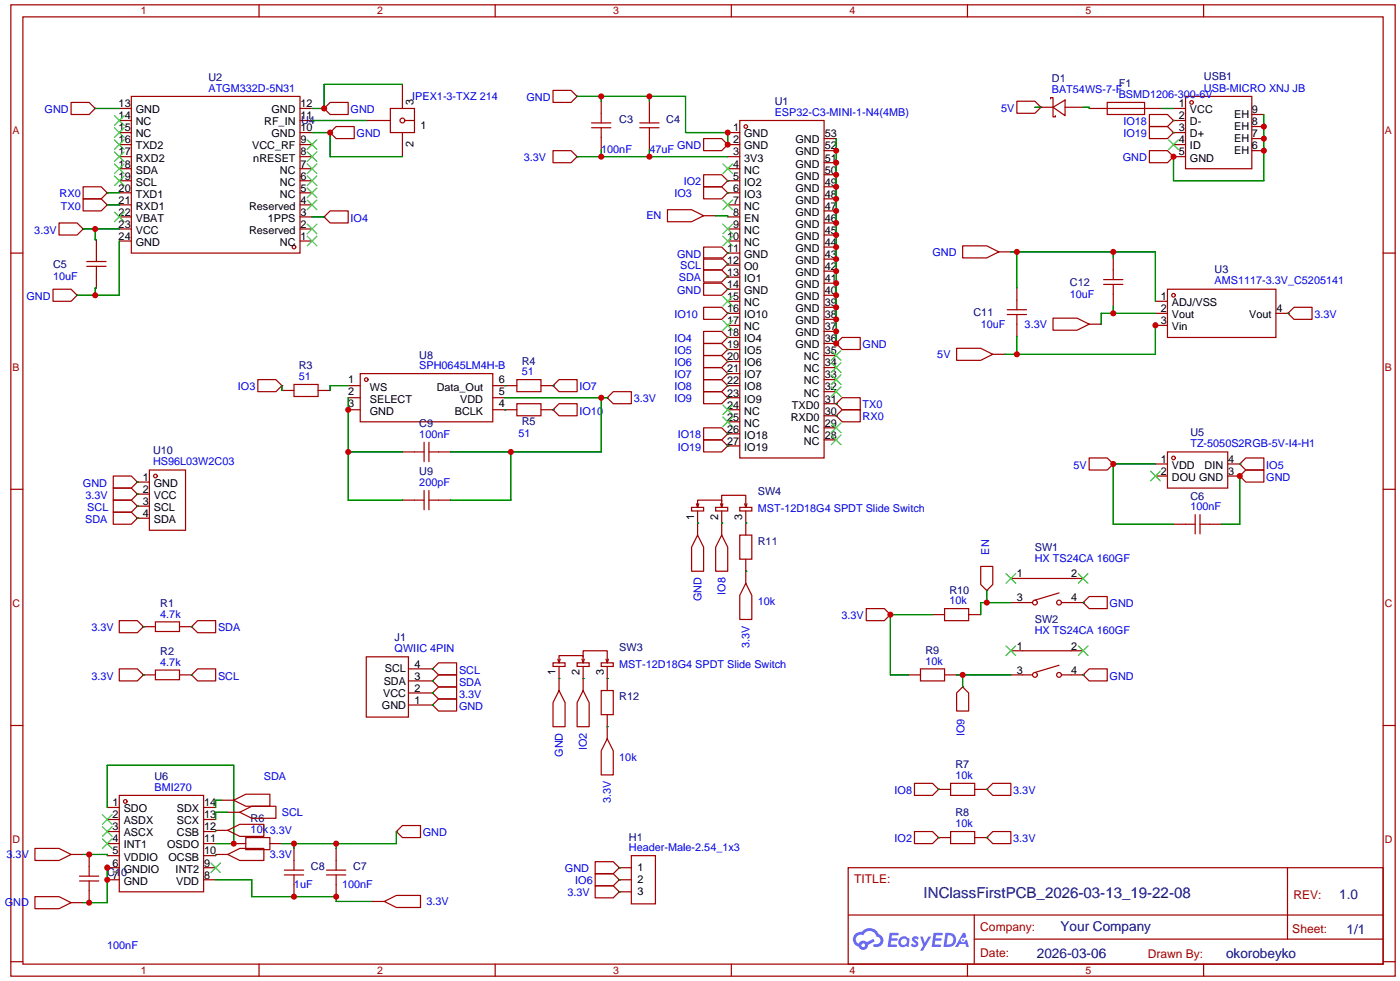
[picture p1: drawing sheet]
<svg xmlns="http://www.w3.org/2000/svg" width="295mm" height="207mm" viewBox="0 0 295 207" stroke-linecap="round" stroke-linejoin="round" font-family="sans-serif">
<g fill="#999">
<circle cx="22.6" cy="182.6" r=".51"/>
<circle cx="243.6" cy="68.3" r=".51"/>
</g>
<g fill="none" stroke="#a10000" stroke-width=".25">
<path d="M2.3 1h291.8v204.7h-291.8zM4.8 3.6h286.8v199.6h-286.8zM54.6 1v2.6M104.4 1v2.6M154.2 1v2.6M204 1v2.6M253.7 1v2.6M2.3 53.3h2.5M291.6 53.3h2.5M2.3 103.1h2.5M291.6 103.1h2.5M2.3 152.9h2.5"/>
<path d="M291.6 152.9h2.5M178.8 182.9h112.8v20.3h-112.8zM178.8 192.8h112.7M205.4 197.9h86.1M205.4 192.8v10.2M271.4 182.9v15M2.3 202.7h2.5M54.6 203.2v2.5M104.4 203.2v2.5M154.2 203.2v2.5M204 203.2v2.5M253.7 203.2v2.5"/>
<path d="M291.6 202.7h2.5"/>
</g>
<g fill="#5487ff">
<path d="M192.5 197.5l.5-.2 .4 .1 .3 .3-.3 .4a.33 .33 0 0 0-.2-.3 .33 .33 0 0 0-.4 .1l.1 .1a.86 .86 0 0 1 .6 .7 .86 .86 0 0 1-.2 .8l-.7 .1-.6-.4 .3-.4 .5 .3 .3-.1-.1-.2a.88 .88 0 0 1-.5-1.3z"/>
<path d="M194 197.4h.5l.5 1.3 .7-1.3h.6l-1.7 3h-.6l.6-1.1z"/>
<path d="M187.5 196.6h1.7l.2 .1-.1 .4h-1.2l-.1 .6h1l.3 .3-.3 .3h-1.1l-.1 .8h1.2l.1 .2-.1 .2-1.9 .1z"/>
<path d="M196.8 196.6h1.7l.2 .1-.1 .4h-1.3l-.1 .6h1.1l.3 .3-.3 .3h-1.1l-.1 .8h1.2l.1 .2-.1 .2-1.9 .1z"/>
<path d="M203 196.6h.5l.2 .9-.4 .2a.5 .5 0 0 0-.7 .2 .5 .5 0 0 0 .3 .7 .5 .5 0 0 0 .6-.4l.4-.2 .4 1.6h-.6l-.2-.7h-1.2l-.3 .7h-.6z"/>
<path d="M199.3 196.6l-.4 3h1a1.51 1.51 0 0 0 1.7-1.5 1.51 1.51 0 0 0-1.8-1.5zM199.8 197.1a1.02 1.02 0 0 1 1.2 1.2 1.02 1.02 0 0 1-1.4 .8z"/>
<path d="M189.8 197.6a1.11 1.11 0 0 0-.3 1.6 1.11 1.11 0 0 0 1.6 .2l.5 .2 .2-1.7-.5-.2a1.02 1.02 0 0 0-1.5-.1zM189.8 198.5a.7 .7 0 0 1 1.4 0 .7 .7 0 0 1-1.4 0z"/>
<path d="M180.3 196.9a1.58 1.58 0 0 0 .7 2.6 1.01 1.01 0 0 0 1.2 .7 1.01 1.01 0 0 0 .8-1.1l1.4-.7-.3-.5-1.4 .7a1.03 1.03 0 0 0-1.7 .3 1 1 0 0 1-.4-1.4 1 1 0 0 1 1.4-.3 1.49 1.49 0 0 1 1.5-1 1.49 1.49 0 0 1 1.3 1.2 .82 .82 0 0 1 .8 1.1 .82 .82 0 0 1-1.2 .5l-.3 .1v.3a1.4 1.4 0 0 0 2-.6 1.4 1.4 0 0 0-.8-1.9 2.19 2.19 0 0 0-3.7-.5l-.8 .1zM181.6 199.2a.4 .4 0 0 1 .8 0 .4 .4 0 0 1-.8 0z"/>
<circle cx="203" cy="198.1" r=".19"/>
</g>
<g fill="none" stroke="#a10000" stroke-width=".25">
<path d="M84.8 17.8v5.1M116.6 19.1h3.8l1.3 1.2-1.3 1.3h-3.8zM15 21.6h3.8l1.3 1.3-1.3 1.2h-3.8zM17.5 39.4h3.8l1.3 1.2-1.3 1.3h-3.8zM20.1 22.9h.1M25.1 27.9h2.6M25.1 30.5h2.6M25.1 33h2.6M25.1 35.6h2.6M25.1 38.1h2.6M25.1 22.9h2.6M25.1 25.4h2.6"/>
<path d="M27.7 20.3h35.5v33h-35.5zM63.2 27.9h2.6M63.2 30.5h2.6M63.2 33h2.6M63.2 35.6h2.6M63.2 38.1h2.6M63.2 22.9h2.6M63.2 25.4h2.6M68.3 22.9l1.3-1.3h3.8v2.5h-3.8zM68.3 22.9h.1M69.6 27.9h.1M70.9 26.7h3.8v2.5h-3.8l-1.3-1.3z"/>
<path d="M77.2 25.4h5.1M82.3 22.9h5.1v5h-5.1zM84.8 27.9v5.1M85.3 25.4h2.1M116.6 31.8h3.8l1.3 1.2-1.3 1.3h-3.8zM121.7 33h.1M121.7 20.3h.1M124.7 25.9h4.1M124.7 26.9h4.1M126.7 21.3v4.6M126.7 26.9v4.6M134.9 25.9h4"/>
<path d="M134.9 26.9h4M136.9 21.3v4.6M136.9 26.9v4.6M148.3 29.2h3.8l1.3 1.3-1.3 1.3h-3.8zM148.3 36.8h3.8l1.3 1.3-1.3 1.3h-3.8zM148.3 39.4h3.8l1.3 1.2-1.3 1.3h-3.8zM153.4 30.5h.1M153.4 38.1h.1M153.4 27.9h2.6M153.4 30.5h2.6M153.4 33h2.6M153.4 35.6h2.6"/>
<path d="M153.4 38.1h2.6M156 25.4h17.7v71.1h-17.7zM173.7 39.4h2.6M173.7 36.8h2.6M173.7 34.3h2.6M173.7 31.8h2.6M173.7 29.2h2.6M214.4 21.3h3.8l1.3 1.3-1.3 1.3h-3.8zM218.2 22.6h3.8M219.5 22.6h.1M221.5 20.8v-.2h.5v4h.5v-.2M222 22.6l2.5-1.5v3.3z"/>
<path d="M224.5 22.6h3.8M229.6 22.9h15.3M233.4 21.6h7.9v2.5h-7.9zM242.3 31.8h3.8l1.3 1.2-1.3 1.3h-3.8zM242.3 26.7h3.8l1.3 1.2-1.3 1.3h-3.8zM242.3 24.1h3.8l1.3 1.3-1.3 1.3h-3.8zM247.4 33h.1M247.4 27.9h.1M247.4 25.4h.1M247.4 27.9h2.5M247.4 30.5h2.5M247.4 33h2.5"/>
<path d="M247.4 22.9h2.5M247.4 25.4h2.5M249.9 20.3h14v15.3h-14zM263.9 31.8h2.5M263.9 29.2h2.5M263.9 24.1h2.5M263.9 26.7h2.5M12.4 47h3.9l1.2 1.3-1.2 1.2h-3.9zM17.5 41.9h3.8l1.3 1.3-1.3 1.3h-3.8zM17.5 48.3h.1M18.3 56.1h4.1M18.3 55.1h4.1"/>
<path d="M20.3 50.5v4.6M20.3 56.1v4.6M22.6 40.6h.1M22.6 43.2h.1M25.1 40.6h2.6M25.1 43.2h2.6M25.1 45.7h2.6M25.1 48.3h2.6M25.1 50.8h2.6M63.2 40.6h2.6M63.2 43.2h2.6M63.2 45.7h2.6"/>
<path d="M63.2 48.3h2.6M63.2 50.8h2.6M68.3 45.7l1.3-1.2h3.8v2.5h-3.8zM68.3 45.7h.1M140.7 44.2h5.1l2.5 1.3-2.5 1.2h-5.1zM148.3 52.1h3.8l1.3 1.2-1.3 1.3h-3.8zM148.3 59.7h3.8l1.3 1.3-1.3 1.2h-3.8zM148.3 56.9h3.8l1.3 1.3-1.3 1.2h-3.8zM148.3 54.4h3.8l1.3 1.2-1.3 1.3h-3.8zM148.3 45.5h2.6M153.4 53.3h.1M153.4 40.6h.1"/>
<path d="M153.4 58.2h.1M153.4 55.6h.1M153.4 40.6h2.6M153.4 43.2h2.6M153.4 45.7h2.6M153.4 48.3h2.6M153.4 50.8h2.6M153.4 53.3h2.6M153.4 55.9h2.6M153.4 58.4h2.6M173.7 59.7h2.6M173.7 57.2h2.6"/>
<path d="M173.7 54.6h2.6M173.7 52.1h2.6M173.7 49.5h2.6M173.7 47h2.6M173.7 44.5h2.6M173.7 41.9h2.6M202.9 51.8h5.1l2.6 1.3-2.6 1.3h-5.1zM210.6 53.1h2.5M232.7 59.9h4M232.7 58.9h4M234.7 54.4v4.5M234.7 59.9v4.6"/>
<path d="M11.2 61h3.8l1.3 1.2-1.3 1.3h-3.8zM16.3 62.2h.1M75.9 78.7h28v10.2h-28zM148.3 69.9h3.8l1.3 1.2-1.3 1.3h-3.8zM148.3 72.4h3.8l1.3 1.3-1.3 1.2h-3.8zM148.3 74.9h3.8l1.3 1.3-1.3 1.3h-3.8zM148.3 77.5h3.8l1.3 1.2-1.3 1.3h-3.8zM148.3 64.8h3.8l1.3 1.2-1.3 1.3h-3.8zM153.4 61h.1M153.4 71.1h.1M153.4 73.7h.1M153.4 76.2h.1"/>
<path d="M153.4 78.7h.1M153.4 66h.1M153.4 61h2.6M153.4 63.5h2.6M153.4 66h2.6M153.4 68.6h2.6M153.4 71.1h2.6M153.4 73.7h2.6M153.4 76.2h2.6M153.4 78.7h2.6M173.7 77.5h2.6M173.7 74.9h2.6"/>
<path d="M173.7 72.4h2.6M173.7 69.9h2.6M173.7 67.3h2.6M173.7 64.8h2.6M173.7 62.2h2.6M176.3 72.4l1.2-1.3h3.9v2.6h-3.9zM176.3 72.4h.1M201.7 73.4h5.1l2.5 1.3-2.5 1.2h-5.1zM209.3 74.7h2.5M212.3 66.3h4.1M212.3 65.3h4.1M214.4 60.7v4.6"/>
<path d="M214.4 66.3v4.6M222 67.1h5.1l2.5 1.2-2.5 1.3h-5.1zM229.6 68.3h2.6M243.6 63.5h2.5M243.6 66h2.5M243.6 68.6h2.5M246.1 61h22.9v10.1h-22.9zM269 66h2.5M271.5 66l1.3-1.2h3.8v2.5h-3.8zM271.5 66h.1M31.5 99.1h7.6v12.7h-7.6zM54.4 80h3.8l1.2 1.3-1.2 1.3h-3.8z"/>
<path d="M59.4 81.3h.1M59.4 82.3h2.6M62 81h5.1v2.6h-5.1zM67.1 82.3h2.5M73.4 81.3h2.5M73.4 83.8h2.5M73.4 86.4h2.5M84.8 95.3h4.6M89.4 93.2v4.1M90.4 93.2v4.1M90.4 95.3h4.6M103.9 81.3h5.1"/>
<path d="M103.9 83.8h2.5M103.9 86.4h5.1M109 80h5v2.6h-5zM109 85.1h5v2.5h-5zM114 81.3h2.6M114 86.4h2.6M116.6 81.3h.1M116.6 86.4h.1M117.9 80h3.8v2.6h-3.8l-1.3-1.3zM117.9 85.1h3.8v2.5h-3.8l-1.3-1.2zM128 83.8l1.3-1.2h3.8v2.5h-3.8zM128 83.8h.1"/>
<path d="M148.3 90.2h3.8l1.3 1.2-1.3 1.3h-3.8zM148.3 92.7h3.8l1.3 1.3-1.3 1.3h-3.8zM148.3 80h3.8l1.3 1.3-1.3 1.3h-3.8zM148.3 82.6h3.8l1.3 1.2-1.3 1.3h-3.8zM153.4 91.4h.1M153.4 94h.1M153.4 81.3h.1M153.4 83.8h.1M153.4 81.3h2.6M153.4 83.8h2.6M153.4 86.4h2.6M153.4 88.9h2.6"/>
<path d="M153.4 91.4h2.6M153.4 94h2.6M173.7 92.7h2.6M173.7 90.2h2.6M173.7 87.6h2.6M173.7 85.1h2.6M173.7 82.6h2.6M173.7 80h2.6M176.3 85.1l1.2-1.3h3.9v2.6h-3.9zM176.3 85.1h.1M176.3 87.6l1.2-1.2h3.9v2.5h-3.9zM176.3 87.6h.1"/>
<path d="M229.6 96.5h3.8l1.3 1.3-1.3 1.3h-3.8zM234.7 97.8h.1M243.6 97.8h2.5M246.1 95.3h12.7v7.6h-12.7zM258.8 97.8h2.6M261.4 97.8h.1M262.6 96.5h3.8v2.6h-3.8l-1.2-1.3zM262.6 99.1h3.8v2.5h-3.8l-1.2-1.3zM23.9 102.9h3.8l1.3 1.2-1.3 1.3h-3.8zM23.9 100.3h3.8l1.3 1.3-1.3 1.3h-3.8zM23.9 105.4h3.8l1.3 1.3-1.3 1.3h-3.8zM23.9 108h3.8l1.3 1.2-1.3 1.3h-3.8z"/>
<path d="M29 104.1h.1M29 101.6h.1M29 106.7h.1M29 109.2h.1M29 101.6h2.5M29 104.1h2.5M29 106.7h2.5M29 109.2h2.5M84.8 105.4h4.6M89.4 103.4v4M90.4 105.4h4.6M90.4 103.4v4"/>
<path d="M145.8 106.9h2.5v.8h-2.5zM146.8 106.2l.3 .7M147.1 106.9v-1.5h5v1.5M147.1 112.8l1.2 2.5v5.1h-2.5v-5.1zM147.1 107.7v5.1M147.3 106.2l-.2 .7M150.9 106.9h2.5v.8h-2.5zM151.9 106.2l.2 .7M152.1 105.7v-1.3h5.1v2.5M152.1 112.8l1.3 2.5v5.1h-2.5v-5.1zM152.1 107.7v5.1M152.4 106.2l-.3 .7"/>
<path d="M156 106.9h2.5v.8h-2.5zM156 112.8h2.5v5.1h-2.5zM157 106.2l.2 .7M157.2 107.7v5.1M157.2 117.9v5M157.5 106.2l-.3 .7M206.8 119.4h2.5v3.8l-1.3 1.3-1.2-1.3zM243.6 100.3h2.5M247.4 110.5h4.6M252 108.5v4M253 110.5h4.6M253 108.5v4"/>
<path d="M258.8 100.3h2.6M261.4 100.3h.1M25.1 130.8h3.9l1.2 1.3-1.2 1.3h-3.9zM30.2 132.1h.1M30.2 132.1h2.6M32.8 131.1h5v2h-5zM37.8 132.1h2.6M40.4 132.1h.1M41.7 130.8h3.8v2.6h-3.8l-1.3-1.3zM77.2 138.4h8.9v12.7h-8.9zM92.5 139.7h3.8v2.5h-3.8l-1.3-1.2zM116.6 139.7h2.5v.8h-2.5z"/>
<path d="M117.6 138.9l.3 .8M117.9 139.7v-1.5h5v1.5M118.1 138.9l-.2 .8M121.7 139.7h2.5v.8h-2.5zM122.7 138.9l.2 .8M122.9 138.4v-1.2h5.1v2.5M123.2 138.9l-.3 .8M126.7 139.7h2.6v.8h-2.6zM127.8 138.9l.2 .8M128.3 138.9l-.3 .8M157.2 122.9l1.3 2.6v5.1h-2.5v-5.1zM182.6 128.3h3.8l1.3 1.2-1.3 1.3h-3.8z"/>
<path d="M187.7 129.5h.1M196.6 129.5h2.5M199.1 128.3h5.1v2.5h-5.1zM204.2 129.5h2.6M208 124.5h.1M213.1 121.9h15.2M213.1 127h4.6M213.1 137.2h15.2M223.3 125l-5.1 1.5M223.8 127h4.5M228.3 127h.1M229.6 125.7h3.8v2.6h-3.8l-1.3-1.3z"/>
<path d="M25.1 141h3.9l1.2 1.2-1.2 1.3h-3.9zM30.2 142.2h.1M30.2 142.2h2.6M32.8 141.2h5v2.1h-5zM37.8 142.2h2.6M40.4 142.2l1.3-1.2h3.8v2.5h-3.8zM40.4 142.2h.1M86.1 148.6h5.1M86.1 146.1h5.1M86.1 143.5h5.1M86.1 141h5.1M91.2 141h.1"/>
<path d="M91.2 143.5h.1M91.2 146.1h.1M91.2 148.6h.1M92.5 142.2h3.8v2.6h-3.8l-1.3-1.3zM92.5 144.8h3.8v2.5h-3.8l-1.3-1.2zM92.5 147.3h3.8v2.6h-3.8l-1.3-1.3zM117.9 145.5l1.2 2.6v5.1h-2.5v-5.1zM117.9 140.5v5M122.9 145.5l1.3 2.6v5.1h-2.5v-5.1zM122.9 140.5v5M126.7 145.5h2.6v5.1h-2.6zM128 155.7l1.3 2.5v5.1h-2.6v-5.1z"/>
<path d="M128 140.5v5M128 150.6v5.1M191.5 142.2h2.6M194.1 141h5v2.5h-5zM199.1 142.2h2.6M201.7 146.1l1.2-1.3 1.3 1.3v3.8h-2.5zM202.9 144.8h.1M213.1 142.2h4.6M223.3 140.2l-5.1 1.5M223.8 142.2h4.5M228.3 142.2h.1M229.6 141h3.8v2.5h-3.8l-1.3-1.3z"/>
<path d="M7.4 178.8h5l2.6 1.3-2.6 1.3h-5zM22.6 170.2h2.5M22.6 172.7h2.5M22.6 175.3h2.5M22.6 177.8h2.5M25.1 167.6h17.8v20.4h-17.8zM42.9 170.2h2.6M42.9 172.7h2.6M42.9 175.3h2.6M42.9 177.8h2.6M45.5 175h2.5M46.7 168.7h2.6"/>
<path d="M48 175l2.5-1.3h5.1v2.6h-5.1zM48 171.2h2.5M49.3 168.7l2.5-1.3h5.1v2.5h-5.1zM49.3 177.8h2.5M50.5 171.2l2.6-1.3h5.1v2.6h-5.1zM51.8 176.5h5.1v2.6h-5.1zM56.9 177.8h2.5M62 178.8v4.6M70.9 178.8v4.6M83.6 175.3h.1M84.8 174h3.8v2.5h-3.8l-1.2-1.2zM192.8 165.1h3.8l1.3 1.3-1.3 1.2h-3.8z"/>
<path d="M192.8 175.3h3.8l1.3 1.2-1.3 1.3h-3.8zM197.9 166.4h.1M197.9 176.5h.1M197.9 166.4h2.5M197.9 176.5h2.5M200.4 165.1h5.1v2.5h-5.1zM200.4 175.3h5.1v2.5h-5.1zM205.5 166.4h2.5M205.5 176.5h2.5M208 166.4l1.3-1.3h3.8v2.5h-3.8zM208 166.4h.1M208 176.5l1.3-1.2h3.8v2.5h-3.8z"/>
<path d="M208 176.5h.1M7.4 189h5l2.6 1.2-2.6 1.3h-5zM15 180.1h2.5M15 190.2h2.5M16.8 185.7h4M16.8 184.7h4M18.8 180.1v4.6M18.8 185.7v4.5M22.6 182.9h2.5M22.6 185.4h2.5M22.6 180.3h2.5M42.9 182.9h2.6"/>
<path d="M42.9 185.4h2.6M42.9 180.3h2.6M45.5 180.1h2.5M48 180.1l2.5-1.3h5.1v2.6h-5.1zM59.9 184.4h4.1M59.9 183.4h4.1M62 184.4v4.6M68.8 184.4h4.1M68.8 183.4h4.1M70.9 184.4v4.6M78.5 190h2.5M81 190l2.6-1.3h5v2.6h-5z"/>
<path d="M125.5 186.7h3.8l1.3 1.3-1.3 1.2h-3.8zM125.5 184.2h3.8l1.3 1.2-1.3 1.3h-3.8zM125.5 181.6h3.8l1.3 1.3-1.3 1.3h-3.8zM130.6 188h.1M130.6 185.4h.1M130.6 182.9h.1M130.6 188h2.5M130.6 182.9h2.5M130.6 185.4h2.5M133.1 180.3h5.1v10.2h-5.1z"/>
<circle cx="84.8" cy="25.4" r=".51"/>
<circle cx="157.2" cy="26.7" r=".38"/>
<circle cx="251.2" cy="21.6" r=".38"/>
<circle cx="62" cy="52.1" r=".38"/>
<circle cx="247.4" cy="62.2" r=".38"/>
<circle cx="77.2" cy="80" r=".38"/>
<circle cx="247.4" cy="96.5" r=".38"/>
<circle cx="32.8" cy="100.3" r=".38"/>
<circle cx="218.2" cy="127" r=".51"/>
<circle cx="223.3" cy="127" r=".51"/>
<circle cx="218.2" cy="142.2" r=".51"/>
<circle cx="223.3" cy="142.2" r=".51"/>
<circle cx="26.4" cy="168.9" r=".38"/>
</g>
<g fill="none" stroke="#3c3" stroke-width=".25">
<path d="M24.1 24.4l2.1 2M24.1 26.9l2.1 2.1M24.1 29.5l2.1 2M24.1 32l2.1 2M24.1 34.5l2.1 2.1M24.1 37.1l2.1 2M26.2 24.4l-2.1 2M26.2 26.9l-2.1 2.1M26.2 29.5l-2.1 2M26.2 32l-2.1 2M26.2 34.5l-2.1 2.1M26.2 37.1l-2.1 2"/>
<path d="M64.8 39.6l2 2.1M64.8 37.1l2 2M64.8 34.5l2 2.1M64.8 32l2 2M64.8 29.5l2 2M66.8 39.6l-2 2.1M66.8 37.1l-2 2M66.8 34.5l-2 2.1M66.8 32l-2 2M66.8 29.5l-2 2M152.4 34.5l2 2.1M154.4 34.5l-2 2.1"/>
<path d="M246.4 29.5l2 2M248.4 29.5l-2 2M24.1 44.7l2.1 2M26.2 44.7l-2.1 2M64.8 49.8l2 2M64.8 47.2l2 2.1M64.8 42.2l2 2M66.8 49.8l-2 2M66.8 47.2l-2 2.1M66.8 42.2l-2 2M152.4 42.2l2 2M152.4 47.2l2 2.1"/>
<path d="M152.4 49.8l2 2M154.4 42.2l-2 2M154.4 47.2l-2 2.1M154.4 49.8l-2 2M152.4 62.5l2 2M152.4 67.6l2 2M154.4 62.5l-2 2M154.4 67.6l-2 2M175.3 79l2 2M175.3 76.5l2 2M175.3 73.9l2 2M177.3 79l-2 2"/>
<path d="M177.3 76.5l-2 2M177.3 73.9l-2 2M152.4 85.3l2 2.1M152.4 87.9l2 2M154.4 85.3l-2 2.1M154.4 87.9l-2 2M175.3 91.7l2 2M175.3 89.2l2 2M175.3 81.5l2 2.1M177.3 91.7l-2 2M177.3 89.2l-2 2M177.3 81.5l-2 2.1"/>
<path d="M242.6 99.3l2 2M244.6 99.3l-2 2M212.1 120.9l2 2M212.1 136.1l2 2.1M214.1 120.9l-2 2M214.1 136.1l-2 2.1M227.3 120.9l2.1 2M227.3 136.1l2.1 2.1M229.4 120.9l-2.1 2M229.4 136.1l-2.1 2.1M21.6 171.7l2 2M21.6 174.2l2 2.1"/>
<path d="M21.6 176.8l2 2M23.6 171.7l-2 2M23.6 174.2l-2 2.1M23.6 176.8l-2 2M44.4 181.9l2.1 2M46.5 181.9l-2.1 2"/>
</g>
<g fill="none" stroke="#008700" stroke-width=".25">
<path d="M84.8 17.8h-16.5v5.1h-2.5M20.1 22.9h5M65.8 27.9h3.8v5.1h15.2M65.8 25.4h11.4M121.7 33h31.7M121.7 20.3h22.8v7.6h8.9v2.6M126.7 20.3v1M126.7 31.5v1.5M136.9 20.3v1M136.9 31.5v1.5M153.4 38.1h.1M176.3 29.2v43.2"/>
<path d="M218.2 22.6h1.3M228.3 22.6h1.3v.3M244.9 22.9h2.5M247.4 25.4h.1M247.4 27.9h.1M266.4 24.1v14h-19v-5.1M17.5 48.3h7.6M20.1 48.3v2.2h.2M22.6 40.6h2.5M22.6 43.2h2.5M25.1 50.8v11.4h-8.8M65.8 45.7h2.5"/>
<path d="M150.9 45.5h2.5v.2M153.4 40.6h.1M153.4 53.3h.1M153.4 55.6v.3M153.4 58.2v.2M213.1 53.1h30.5v10.4M214.4 53.1v7.6M234.7 53.1v1.3M20.3 60.7h-.2v1.5M153.4 61h.1M153.4 66h.1M153.4 71.1h.1"/>
<path d="M153.4 73.7h.1M153.4 76.2h.1M153.4 78.7h.1M214.4 70.9v3.8M234.7 64.5v1.5M243.6 66h-11.4v2.3M243.6 68.3v6.4h-31.8M271.5 66h.1M59.4 81.3v1M73.4 81.3h-3.8v1M73.4 83.8v21.6h11.4M73.4 95.3h11.4"/>
<path d="M106.4 86.4h.1M106.4 81.3h.1M106.4 83.8h21.6M107.7 95.3v10.1h-12.7M116.6 81.3h.1M116.6 86.4h.1M126.7 83.8v11.5h-31.7M153.4 81.3h.1M153.4 83.8h.1M153.4 91.4h.1M153.4 94h.1M176.3 87.6h.1"/>
<path d="M176.3 85.1h.1M243.6 97.8h-8.9v12.7h12.7M261.4 97.8h.1M29 104.1h.1M29 101.6h.1M29 106.7h.1M29 109.2h.1M147.1 110.2h.1M152.1 110.2h.1M157.2 110.2h.1M261.4 100.3v10.2h-3.8M30.2 132.1h.1"/>
<path d="M40.4 132.1h.1M157.2 120.4h.1M196.6 129.5h-8.9v12.7h3.8M208 124.5v2.5M213.1 127h-6.3v2.5M228.3 127h.1M30.2 142.2h.1M40.4 142.2h.1M91.2 148.6h.1M91.2 146.1h.1M91.2 143.5h.1M91.2 141h.1"/>
<path d="M117.9 143h.1M122.9 143h.1M128 143h.1M128 153.2h.1M201.7 142.2h11.4M202.9 142.2v2.6M228.3 142.2h.1M22.6 170.2v-8.9h26.7v16.5h-3.8M45.5 175v.3M46.7 168.7h-1.2v1.5M48 171.2h-2.5v1.5M62 177.8v1"/>
<path d="M70.9 177.8v1M83.6 175.3v2.5h-24.2M197.9 166.4h.1M197.9 176.5h.1M208 166.4h.1M208 176.5h.1M17.5 180.1h5.1v.2M22.6 182.6v7.6h-5.1M45.5 180.1v.2M45.5 185.4h7.6v3.6h17.8v1h7.6M130.6 188h.1M130.6 182.9h.1"/>
<path d="M130.6 185.4h.1"/>
</g>
<g fill="#c00">
<circle cx="176.3" cy="72.4" r=".63"/>
<circle cx="176.3" cy="69.8" r=".63"/>
<circle cx="176.3" cy="67.3" r=".63"/>
<circle cx="176.3" cy="64.8" r=".63"/>
<circle cx="176.3" cy="62.2" r=".63"/>
<circle cx="176.3" cy="59.7" r=".63"/>
<circle cx="176.3" cy="57.1" r=".63"/>
<circle cx="176.3" cy="54.6" r=".63"/>
<circle cx="176.3" cy="52.1" r=".63"/>
<circle cx="176.3" cy="49.5" r=".63"/>
<circle cx="176.3" cy="47" r=".63"/>
<circle cx="176.3" cy="44.4" r=".63"/>
<circle cx="176.3" cy="41.9" r=".63"/>
<circle cx="176.3" cy="39.4" r=".63"/>
<circle cx="176.3" cy="36.8" r=".63"/>
<circle cx="176.3" cy="34.3" r=".63"/>
<circle cx="176.3" cy="31.7" r=".63"/>
<circle cx="247.4" cy="33" r=".63"/>
<circle cx="266.4" cy="31.7" r=".63"/>
<circle cx="266.4" cy="29.2" r=".63"/>
<circle cx="266.4" cy="26.7" r=".63"/>
<circle cx="126.7" cy="33" r=".63"/>
<circle cx="136.9" cy="33" r=".63"/>
<circle cx="136.9" cy="20.3" r=".63"/>
<circle cx="126.7" cy="20.3" r=".63"/>
<circle cx="153.4" cy="27.9" r=".63"/>
<circle cx="153.4" cy="30.5" r=".63"/>
<circle cx="20.1" cy="62.2" r=".63"/>
<circle cx="69.6" cy="27.9" r=".63"/>
<circle cx="68.3" cy="22.9" r=".63"/>
<circle cx="234.7" cy="97.8" r=".63"/>
<circle cx="261.4" cy="100.3" r=".63"/>
<circle cx="187.7" cy="129.5" r=".63"/>
<circle cx="202.9" cy="142.2" r=".63"/>
<circle cx="208" cy="127" r=".63"/>
<circle cx="49.3" cy="177.8" r=".63"/>
<circle cx="73.4" cy="95.2" r=".63"/>
<circle cx="73.4" cy="86.4" r=".63"/>
<circle cx="126.7" cy="83.8" r=".63"/>
<circle cx="107.7" cy="95.2" r=".63"/>
<circle cx="18.8" cy="180.1" r=".63"/>
<circle cx="70.9" cy="177.8" r=".63"/>
<circle cx="62" cy="177.8" r=".63"/>
<circle cx="70.9" cy="189" r=".63"/>
<circle cx="62" cy="189" r=".63"/>
<circle cx="22.6" cy="182.9" r=".63"/>
<circle cx="22.6" cy="185.4" r=".63"/>
<circle cx="18.8" cy="190.2" r=".63"/>
<circle cx="20.1" cy="48.3" r=".63"/>
<circle cx="234.7" cy="66" r=".63"/>
<circle cx="243.6" cy="68.6" r=".63"/>
<circle cx="214.4" cy="74.7" r=".63"/>
<circle cx="214.4" cy="53.1" r=".63"/>
<circle cx="234.7" cy="53.1" r=".63"/>
</g>
<text font-size="3.2" fill="#000080" x="194.7" y="189.2">INClassFirstPCB_2026-03-13_19-22-08</text>
<g font-size="2.9" fill="#000080">
<text x="282.4" y="189.4">1.0</text>
<text x="223.6" y="196.3">Your Company</text>
<text x="283.9" y="196.8">1/1</text>
<text x="218.6" y="201.9">2026-03-06</text>
<text x="258.5" y="201.8">okorobeyko</text>
</g>
<g font-size="2.5" fill="#a00000">
<text x="180.1" y="186">TITLE:</text>
<text x="272.7" y="189.4">REV:</text>
<text x="206.7" y="196.3">Company:</text>
<text x="272.4" y="196.7">Sheet:</text>
<text x="206.7" y="201.8">Date:</text>
<text x="242" y="201.9">Drawn By:</text>
</g>
<g font-size="2.3" fill="#000080">
<text x="43.9" y="17">U2</text>
<text x="221.8" y="17.4">D1</text>
<text x="253.8" y="17">USB1</text>
<text x="163.3" y="22">U1</text>
<text x="235.9" y="18.4">F1</text>
<text x="63.5" y="26.2">U4</text>
<text x="130.6" y="25.9">C3</text>
<text x="140.5" y="25.9">C4</text>
<text x="11.2" y="56.4">C5</text>
<text x="256" y="57.6">U3</text>
<text x="225.6" y="60.2">C12</text>
<text x="205.2" y="66.6">C11</text>
<text x="63" y="77.8">R3</text>
<text x="88.4" y="75.6">U8</text>
<text x="110" y="76.8">R4</text>
<text x="110" y="89.6">R5</text>
<text x="32.3" y="95.8">U10</text>
<text x="88.4" y="90">C9</text>
<text x="251" y="92">U5</text>
<text x="88.4" y="100.2">U9</text>
<text x="159.8" y="104.4">SW4</text>
<text x="251" y="105.3">C6</text>
<text x="159.8" y="114.8">R11</text>
<text x="218.2" y="116.1">SW1</text>
<text x="200.2" y="125.1">R10</text>
<text x="33.8" y="127.9">R1</text>
<text x="218.2" y="131.3">SW2</text>
<text x="83.2" y="135.2">J1</text>
<text x="130.6" y="137.2">SW3</text>
<text x="195.1" y="137.8">R9</text>
<text x="33.8" y="138">R2</text>
<text x="130.6" y="147.6">R12</text>
<text x="201.4" y="161.9">R7</text>
<text x="32.6" y="164.4">U6</text>
<text x="52.8" y="173.3">R6</text>
<text x="201.4" y="172.1">R8</text>
<text x="132.6" y="177.2">H1</text>
<text x="22.6" y="184.7">C10</text>
<text x="65.5" y="183.4">C8</text>
<text x="74.4" y="183.4">C7</text>
</g>
<g font-size="2.3" fill="#00f">
<text x="9.4" y="23.8">GND</text>
<text x="43.9" y="19.3">ATGM332D-5N31</text>
<text x="73.9" y="23.9">GND</text>
<text x="86.9" y="21">IPEX1-3-TXZ 214</text>
<text x="111" y="21.3">GND</text>
<text x="211.1" y="23.6">5V</text>
<text x="221.8" y="19.7">BAT54WS-7-F</text>
<text x="235.9" y="20.7">BSMD1206-300-6V</text>
<text x="253.8" y="19.3">USB-MICRO XNJ JB</text>
<text x="75.2" y="28.9">GND</text>
<text x="163.3" y="24.4">ESP32-C3-MINI-1-N4(4MB)</text>
<text x="236.8" y="28.9">IO19</text>
<text x="236.8" y="26.4">IO18</text>
<text x="110.4" y="34">3.3V</text>
<text x="126.7" y="32.3">100nF</text>
<text x="136.9" y="32.3">47uF</text>
<text x="142.7" y="31.5">GND</text>
<text x="236.7" y="34">GND</text>
<text x="12.6" y="41.6">RX0</text>
<text x="142.2" y="41.6">IO3</text>
<text x="144.1" y="39.1">IO2</text>
<text x="12.8" y="44.2">TX0</text>
<text x="73.9" y="46.7">IO4</text>
<text x="136.3" y="46.3">EN</text>
<text x="7.2" y="49.2">3.3V</text>
<text x="196.6" y="53.9">GND</text>
<text x="11.2" y="59">10uF</text>
<text x="142.7" y="54.3">GND</text>
<text x="143.1" y="59.1">SDA</text>
<text x="143.4" y="56.6">SCL</text>
<text x="256" y="59.9">AMS1117-3.3V_C5205141</text>
<text x="5.6" y="63.2">GND</text>
<text x="142.7" y="61.9">GND</text>
<text x="225.6" y="62.8">10uF</text>
<text x="142.2" y="67">IO10</text>
<text x="206.8" y="69.1">10uF</text>
<text x="216" y="69.1">3.3V</text>
<text x="277.1" y="67">3.3V</text>
<text x="88.4" y="77.8">SPH0645LM4H-B</text>
<text x="142.2" y="72.1">IO4</text>
<text x="142.2" y="74.6">IO5</text>
<text x="142.2" y="77.2">IO6</text>
<text x="181.9" y="73.4">GND</text>
<text x="197.6" y="75.5">5V</text>
<text x="50.2" y="82.3">IO3</text>
<text x="63" y="80.1">51</text>
<text x="110" y="79.1">51</text>
<text x="122.2" y="82.3">IO7</text>
<text x="142.2" y="79.7">IO7</text>
<text x="142.2" y="82.2">IO8</text>
<text x="122.2" y="87.4">IO10</text>
<text x="133.6" y="84.8">3.3V</text>
<text x="142.2" y="84.8">IO9</text>
<text x="181.9" y="86.1">TX0</text>
<text x="181.9" y="88.6">RX0</text>
<text x="88.4" y="92.3">100nF</text>
<text x="109.3" y="92.1">51</text>
<text x="142.9" y="92.4">IO18</text>
<text x="142.9" y="95">IO19</text>
<text x="251" y="94.3">TZ-5050S2RGB-5V-I4-H1</text>
<text x="32.3" y="98.1">HS96L03W2C03</text>
<text x="226.3" y="98.8">5V</text>
<text x="267" y="98.9">IO5</text>
<text x="267" y="101.3">GND</text>
<text x="17.5" y="102.6">GND</text>
<text x="18" y="105.1">3.3V</text>
<text x="18.4" y="107.7">SCL</text>
<text x="88.4" y="102.5">200pF</text>
<text x="159.8" y="108">MST-12D18G4 SPDT Slide Switch</text>
<text x="251" y="107.6">100nF</text>
<text x="17.9" y="110.2">SDA</text>
<text x="208.5" y="116.9" transform="rotate(-90 208.5 116.9)">EN</text>
<text x="218.2" y="118.4">HX TS24CA 160GF</text>
<text x="152.9" y="125.4" transform="rotate(-90 152.9 125.4)">IO8</text>
<text x="33.8" y="130.2">4.7k</text>
<text x="147.9" y="126.7" transform="rotate(-90 147.9 126.7)">GND</text>
<text x="159.8" y="127.5">10k</text>
<text x="177.4" y="130.5">3.3V</text>
<text x="200.2" y="127.4">10k</text>
<text x="233.9" y="128">GND</text>
<text x="19.3" y="133.1">3.3V</text>
<text x="46" y="133.1">SDA</text>
<text x="83.2" y="137.4">QWIIC 4PIN</text>
<text x="158" y="136.5" transform="rotate(-90 158 136.5)">3.3V</text>
<text x="218.2" y="133.6">HX TS24CA 160GF</text>
<text x="19.3" y="143.2">3.3V</text>
<text x="33.8" y="140.3">4.7k</text>
<text x="46" y="143.2">SCL</text>
<text x="96.8" y="142">SCL</text>
<text x="130.6" y="140.7">MST-12D18G4 SPDT Slide Switch</text>
<text x="195.1" y="140.1">10k</text>
<text x="233.9" y="143.2">GND</text>
<text x="96.8" y="144.5">SDA</text>
<text x="96.8" y="147.1">3.3V</text>
<text x="96.8" y="149.6">GND</text>
<text x="203.4" y="155.1" transform="rotate(-90 203.4 155.1)">IO9</text>
<text x="118.6" y="159.5" transform="rotate(-90 118.6 159.5)">GND</text>
<text x="123.7" y="158.1" transform="rotate(-90 123.7 158.1)">IO2</text>
<text x="130.6" y="160.3">10k</text>
<text x="32.6" y="166.6">BMI270</text>
<text x="55.6" y="164.4">SDA</text>
<text x="188.6" y="167.4">IO8</text>
<text x="201.4" y="164.2">10k</text>
<text x="213.6" y="167.4">3.3V</text>
<text x="59.4" y="172">SCL</text>
<text x="128.8" y="169.3" transform="rotate(-90 128.8 169.3)">3.3V</text>
<text x="52.8" y="175.6">10k3.3V</text>
<text x="89.2" y="176.3">GND</text>
<text x="132.6" y="179.4">Header-Male-2.54_1x3</text>
<text x="188.6" y="177.5">IO2</text>
<text x="201.4" y="174.4">10k</text>
<text x="213.6" y="177.5">3.3V</text>
<text x="1.4" y="180.9">3.3V</text>
<text x="56.9" y="180.9">3.3V</text>
<text x="119.1" y="183.9">GND</text>
<text x="1" y="191">GND</text>
<text x="62" y="187.2">1uF</text>
<text x="72.1" y="187.2">100nF</text>
<text x="89.9" y="190.8">3.3V</text>
<text x="119.6" y="188.9">3.3V</text>
<text x="121.3" y="186.4">IO6</text>
<text x="22.6" y="199.9">100nF</text>
</g>
<g font-size="2.3">
<text x="25" y="22.6">13</text>
<text x="28.6" y="23.9">GND</text>
<text x="57.2" y="23.9">GND</text>
<text x="63.4" y="22.6">12</text>
<text x="87.2" y="22.1" transform="rotate(-90 87.2 22.1)">3</text>
<text x="248.5" y="22.6">1</text>
<text x="250.9" y="23.9">VCC</text>
<text x="263.9" y="23.9">9</text>
<text x="25" y="25.1">14</text>
<text x="25" y="27.7">15</text>
<text x="28.6" y="26.4">NC</text>
<text x="28.6" y="29">NC</text>
<text x="55.7" y="26.4">RF_IN</text>
<text x="57.2" y="29">GND</text>
<text x="63.4" y="27.7">10</text>
<text x="63.4" y="25.1">11</text>
<text x="88.6" y="27.2">1</text>
<text x="154.6" y="27.7">1</text>
<text x="156.9" y="29">GND</text>
<text x="173.9" y="29">53</text>
<text x="248.5" y="25.1">2</text>
<text x="248.5" y="27.7">3</text>
<text x="250.9" y="26.4">D-</text>
<text x="250.9" y="29">D+</text>
<text x="260.2" y="24.9">EH</text>
<text x="260.2" y="27.4">EH</text>
<text x="260.2" y="30">EH</text>
<text x="263.9" y="26.4">8</text>
<text x="263.9" y="29">7</text>
<text x="25" y="30.2">16</text>
<text x="25" y="32.8">17</text>
<text x="25" y="35.3">18</text>
<text x="28.6" y="31.5">TXD2</text>
<text x="28.6" y="34">RXD2</text>
<text x="53.2" y="31.5">VCC_RF</text>
<text x="53.4" y="34">nRESET</text>
<text x="63.4" y="35.3">7</text>
<text x="63.4" y="32.8">8</text>
<text x="63.4" y="30.2">9</text>
<text x="87.2" y="31" transform="rotate(-90 87.2 31)">2</text>
<text x="154.6" y="30.2">2</text>
<text x="154.6" y="32.8">3</text>
<text x="154.6" y="35.3">4</text>
<text x="156.9" y="31.5">GND</text>
<text x="156.9" y="34">3V3</text>
<text x="167.7" y="35.3">GND</text>
<text x="167.7" y="32.8">GND</text>
<text x="167.7" y="30.2">GND</text>
<text x="173.9" y="34">51</text>
<text x="173.9" y="31.5">52</text>
<text x="248.5" y="30.2">4</text>
<text x="248.5" y="32.8">5</text>
<text x="250.9" y="31.5">ID</text>
<text x="250.9" y="34">GND</text>
<text x="260.2" y="32.5">EH</text>
<text x="263.9" y="31.5">6</text>
<text x="25" y="37.8">19</text>
<text x="25" y="40.4">20</text>
<text x="28.6" y="36.6">SDA</text>
<text x="28.6" y="39.1">SCL</text>
<text x="28.6" y="41.7">TXD1</text>
<text x="59" y="41.7">NC</text>
<text x="59" y="39.1">NC</text>
<text x="59" y="36.6">NC</text>
<text x="63.4" y="40.4">5</text>
<text x="63.4" y="37.8">6</text>
<text x="154.6" y="37.8">5</text>
<text x="154.6" y="40.4">6</text>
<text x="156.9" y="36.6">NC</text>
<text x="156.9" y="39.1">IO2</text>
<text x="156.9" y="41.7">IO3</text>
<text x="167.7" y="40.4">GND</text>
<text x="167.7" y="37.8">GND</text>
<text x="173.9" y="41.7">48</text>
<text x="173.9" y="39.1">49</text>
<text x="173.9" y="36.6">50</text>
<text x="25" y="42.9">21</text>
<text x="25" y="45.5">22</text>
<text x="28.6" y="44.2">RXD1</text>
<text x="28.6" y="46.7">VBAT</text>
<text x="52.5" y="44.2">Reserved</text>
<text x="56.5" y="46.7">1PPS</text>
<text x="63.4" y="45.5">3</text>
<text x="63.4" y="42.9">4</text>
<text x="154.6" y="42.9">7</text>
<text x="154.6" y="45.5">8</text>
<text x="156.9" y="44.2">NC</text>
<text x="156.9" y="46.7">EN</text>
<text x="167.7" y="45.5">GND</text>
<text x="167.7" y="42.9">GND</text>
<text x="173.9" y="46.7">46</text>
<text x="173.9" y="44.2">47</text>
<text x="25" y="48">23</text>
<text x="25" y="50.5">24</text>
<text x="28.6" y="49.3">VCC</text>
<text x="28.6" y="51.8">GND</text>
<text x="52.5" y="49.3">Reserved</text>
<text x="59" y="51.8">NC</text>
<text x="63.4" y="50.5">1</text>
<text x="63.4" y="48">2</text>
<text x="153.3" y="50.5">10</text>
<text x="153.3" y="53.1">11</text>
<text x="154.6" y="48">9</text>
<text x="156.9" y="49.3">NC</text>
<text x="156.9" y="51.8">NC</text>
<text x="167.7" y="53.1">GND</text>
<text x="167.7" y="50.5">GND</text>
<text x="167.7" y="48">GND</text>
<text x="173.9" y="51.8">44</text>
<text x="173.9" y="49.3">45</text>
<text x="153.3" y="55.6">12</text>
<text x="153.3" y="58.2">13</text>
<text x="156.9" y="54.4">GND</text>
<text x="156.9" y="56.9">O0</text>
<text x="156.9" y="59.4">IO1</text>
<text x="167.7" y="58.2">GND</text>
<text x="167.7" y="55.6">GND</text>
<text x="173.9" y="59.4">41</text>
<text x="173.9" y="56.9">42</text>
<text x="173.9" y="54.4">43</text>
<text x="153.3" y="60.7">14</text>
<text x="153.3" y="63.2">15</text>
<text x="153.3" y="65.8">16</text>
<text x="156.9" y="62">GND</text>
<text x="156.9" y="64.5">NC</text>
<text x="167.7" y="65.8">GND</text>
<text x="167.7" y="63.2">GND</text>
<text x="167.7" y="60.7">GND</text>
<text x="173.9" y="64.5">39</text>
<text x="173.9" y="62">40</text>
<text x="244.7" y="63.2">1</text>
<text x="244.7" y="65.8">2</text>
<text x="247.1" y="64.5">ADJ/VSS</text>
<text x="269.1" y="65.8">4</text>
<text x="153.3" y="68.3">17</text>
<text x="153.3" y="70.9">18</text>
<text x="156.9" y="67.1">IO10</text>
<text x="156.9" y="69.6">NC</text>
<text x="167.7" y="70.9">GND</text>
<text x="167.7" y="68.3">GND</text>
<text x="173.9" y="69.6">37</text>
<text x="173.9" y="67.1">38</text>
<text x="244.7" y="68.3">3</text>
<text x="247.1" y="67.1">Vout</text>
<text x="247.1" y="69.6">Vin</text>
<text x="263.3" y="67.1">Vout</text>
<text x="153.3" y="73.4">19</text>
<text x="153.3" y="75.9">20</text>
<text x="156.9" y="72.1">IO4</text>
<text x="156.9" y="74.7">IO5</text>
<text x="156.9" y="77.2">IO6</text>
<text x="167.7" y="73.4">GND</text>
<text x="169.5" y="75.9">NC</text>
<text x="173.9" y="77.2">34</text>
<text x="173.9" y="74.7">35</text>
<text x="173.9" y="72.1">36</text>
<text x="73.4" y="80.7">1</text>
<text x="73.4" y="83.3">2</text>
<text x="78" y="82.4">WS</text>
<text x="92.1" y="82.4">Data_Out</text>
<text x="105.2" y="83.3">5</text>
<text x="105.2" y="80.7">6</text>
<text x="153.3" y="78.5">21</text>
<text x="153.3" y="81">22</text>
<text x="153.3" y="83.6">23</text>
<text x="156.9" y="79.8">IO7</text>
<text x="156.9" y="82.3">IO8</text>
<text x="169.5" y="83.6">NC</text>
<text x="169.5" y="81">NC</text>
<text x="169.5" y="78.5">NC</text>
<text x="173.9" y="82.3">32</text>
<text x="173.9" y="79.8">33</text>
<text x="73.4" y="85.8">3</text>
<text x="78" y="84.9">SELECT</text>
<text x="78" y="87.5">GND</text>
<text x="95.9" y="87.5">BCLK</text>
<text x="97" y="84.9">VDD</text>
<text x="105.2" y="85.8">4</text>
<text x="153.3" y="86.1">24</text>
<text x="153.3" y="88.6">25</text>
<text x="156.9" y="84.8">IO9</text>
<text x="156.9" y="87.4">NC</text>
<text x="156.9" y="89.9">NC</text>
<text x="166.7" y="88.6">RXD0</text>
<text x="166.9" y="86.1">TXD0</text>
<text x="173.9" y="89.9">29</text>
<text x="173.9" y="87.4">30</text>
<text x="173.9" y="84.8">31</text>
<text x="153.3" y="91.2">26</text>
<text x="153.3" y="93.7">27</text>
<text x="156.9" y="92.5">IO18</text>
<text x="156.9" y="95">IO19</text>
<text x="169.5" y="93.7">NC</text>
<text x="169.5" y="91.2">NC</text>
<text x="173.9" y="92.5">28</text>
<text x="30.1" y="101.3">1</text>
<text x="244.7" y="97.5">1</text>
<text x="244.7" y="100.1">2</text>
<text x="247.1" y="98.8">VDD</text>
<text x="247.1" y="101.3">DOU GND</text>
<text x="253.9" y="98.8">DIN</text>
<text x="259" y="100.1">3</text>
<text x="259" y="97.5">4</text>
<text x="30.1" y="103.9">2</text>
<text x="30.1" y="106.4">3</text>
<text x="32.4" y="102.6">GND</text>
<text x="32.4" y="105.2">VCC</text>
<text x="32.4" y="107.7">SCL</text>
<text x="30.1" y="109">4</text>
<text x="32.4" y="110.2">SDA</text>
<text x="146.3" y="109.6" transform="rotate(-90 146.3 109.6)">1</text>
<text x="151.4" y="109.6" transform="rotate(-90 151.4 109.6)">2</text>
<text x="156.5" y="109.6" transform="rotate(-90 156.5 109.6)">3</text>
<text x="214.4" y="121.7">1</text>
<text x="225.8" y="121.7">2</text>
<text x="214.4" y="126.7">3</text>
<text x="225.8" y="126.7">4</text>
<text x="214.4" y="136.9">1</text>
<text x="225.8" y="136.9">2</text>
<text x="81.1" y="141.7">SCL</text>
<text x="87.4" y="143.3">3</text>
<text x="87.4" y="140.7">4</text>
<text x="117.1" y="142.3" transform="rotate(-90 117.1 142.3)">1</text>
<text x="122.2" y="142.3" transform="rotate(-90 122.2 142.3)">2</text>
<text x="127.3" y="142.3" transform="rotate(-90 127.3 142.3)">3</text>
<text x="214.4" y="142">3</text>
<text x="225.8" y="142">4</text>
<text x="80.5" y="149.4">GND</text>
<text x="80.8" y="146.8">VCC</text>
<text x="80.9" y="144.3">SDA</text>
<text x="87.4" y="148.3">1</text>
<text x="87.4" y="145.8">2</text>
<text x="23.7" y="169.9">1</text>
<text x="23.7" y="172.5">2</text>
<text x="26.1" y="171.2">SDO</text>
<text x="26.1" y="173.7">ASDX</text>
<text x="37.3" y="173.7">SCX</text>
<text x="37.3" y="171.2">SDX</text>
<text x="43.1" y="172.5">13</text>
<text x="43.1" y="169.9">14</text>
<text x="23.7" y="175">3</text>
<text x="23.7" y="177.5">4</text>
<text x="26.1" y="176.3">ASCX</text>
<text x="26.1" y="178.8">INT1</text>
<text x="35.2" y="178.8">OSDO</text>
<text x="37.3" y="176.3">CSB</text>
<text x="43.1" y="177.5">11</text>
<text x="43.1" y="175">12</text>
<text x="23.7" y="180.1">5</text>
<text x="23.7" y="182.6">6</text>
<text x="23.7" y="185.2">7</text>
<text x="26.1" y="181.4">VDDIO</text>
<text x="26.1" y="183.9">GNDIO</text>
<text x="35.5" y="181.4">OCSB</text>
<text x="37" y="183.9">INT2</text>
<text x="43.1" y="185.2">8</text>
<text x="43.1" y="182.6">9</text>
<text x="43.1" y="180.1">10</text>
<text x="134.4" y="183.6">1</text>
<text x="26.1" y="186.4">GND</text>
<text x="37.2" y="186.4">VDD</text>
<text x="134.4" y="188.7">3</text>
<text x="134.4" y="186.2">2</text>
</g>
<g font-size="2.2" fill="#a00000">
<text x="29.7" y="3.1">1</text>
<text x="79.5" y="3.1">2</text>
<text x="129.3" y="3.1">3</text>
<text x="179.1" y="3.1">4</text>
<text x="228.9" y="3.1">5</text>
<text x="2.7" y="28.3">A</text>
<text x="292" y="28.3">A</text>
<text x="2.7" y="78.1">B</text>
<text x="292" y="78.1">B</text>
<text x="2.7" y="127.9">C</text>
<text x="292" y="127.9">C</text>
<text x="2.7" y="177.7">D</text>
<text x="292" y="177.7">D</text>
<text x="29.7" y="205.2">1</text>
<text x="79.5" y="205.2">2</text>
<text x="129.3" y="205.2">3</text>
<text x="179.1" y="205.2">4</text>
<text x="228.9" y="205.2">5</text>
</g>
</svg>
